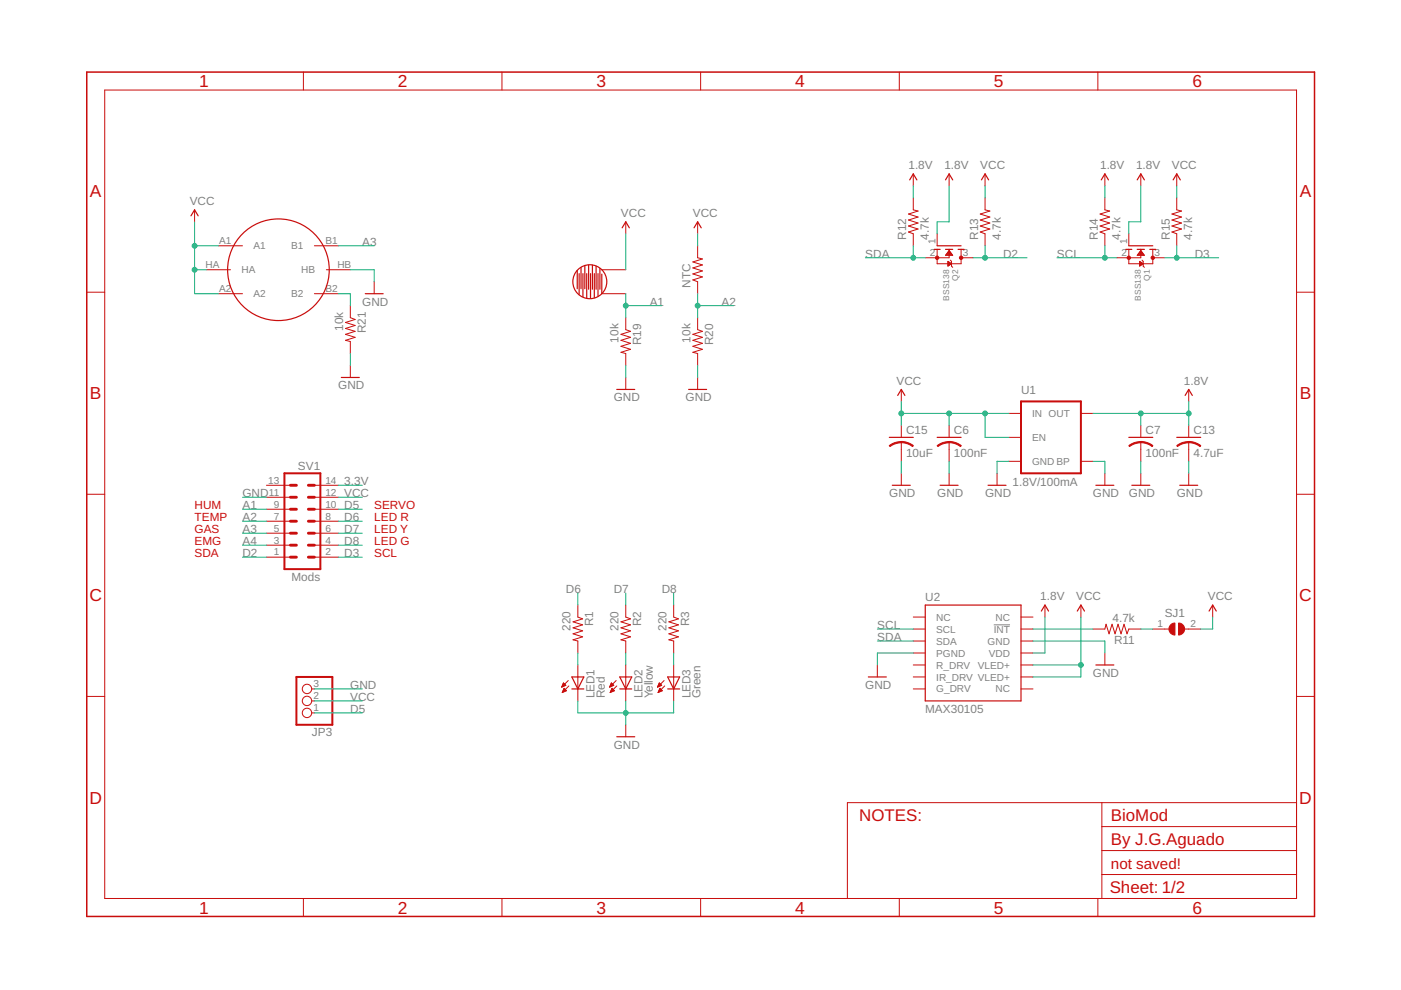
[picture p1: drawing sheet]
<svg xmlns="http://www.w3.org/2000/svg" width="297mm" height="210mm" viewBox="0 0 297 210" stroke-linecap="round" stroke-linejoin="round" font-family="sans-serif">
<path d="M210.7 132.5h3.4" fill="none" stroke="#808080" stroke-width=".21"/>
<g fill="none" stroke="#c90d0c" stroke-width=".25">
<path d="M192.9 38.1l.7-1.2 .8 1.2M200.5 38.1l.7-1.2 .8 1.2M208.1 38.1l.8-1.2 .7 1.2M233.5 38.1l.8-1.2 .7 1.2M241.1 38.1l.8-1.2 .7 1.2M248.7 38.1l.8-1.2 .8 1.2M40.5 45.8l.8-1.3 .7 1.3M122.4 57.3v3.9M122.8 58v4.4M123.2 56.7v4.5M123.6 58v4.9M124 56.3v4.9"/>
<path d="M124.4 58v5.2M124.8 56.2v5.1M125.2 58v5.2M125.6 56.2v5.1M126 58v5.1M126.4 56.4v4.9M126.8 58v4.8M127.2 56.9v4.4M127.6 58.1v4.1M131.9 48.3l.8-1.3 .7 1.3M147.2 48.3l.7-1.3 .8 1.3M198.1 52.9h1.2"/>
<path d="M198.7 52.1h5.1M200.5 52.9h1.5M203.1 52.9h1.3M238.7 52.9h1.3M239.3 52.1h5.1M241.1 52.9h1.5M243.8 52.9h1.2M77.4 62.3h3.8M72.4 80h3.8M130.8 82.6h3.8M146 82.6h3.8M188.6 92.7h5"/>
<path d="M190.3 83.8l.8-1.2 .8 1.2M198.7 92.7h5.1M239.3 92.7h5.1M249.5 92.7h5.1M251.3 83.8l.7-1.2 .8 1.2M189.2 102.9h3.8M199.3 102.9h3.8M209.5 102.9h3.8M232.3 102.9h3.9M240 102.9h3.8M250.1 102.9h3.8M196.2 128.3h20.3v20.3h-20.3z"/>
<path d="M220.8 129.6l.8-1.3 .7 1.3M228.4 129.6l.8-1.3 .7 1.3M256.3 129.6l.8-1.3 .8 1.3M121.2 143.5h2.6l-1.3 2.6zM121.2 146.1h2.6M130.8 156.2h3.8M131.4 143.5h2.5l-1.2 2.6zM131.4 146.1h2.5M141.6 143.5h2.5l-1.3 2.6zM141.6 146.1h2.5M184.1 143.5h3.8M232.3 141h3.9"/>
<circle cx="59" cy="57.2" r="10.8"/>
<circle cx="125.1" cy="59.7" r="3.6"/>
</g>
<g fill="none" stroke="#c90d0c" stroke-width=".21">
<path d="M22.2 19.1h252.7v171.4h-252.7zM64.3 15.3v3.8M106.4 15.3v3.8M148.5 15.3v3.8M190.7 15.3v3.8M232.8 15.3v3.8M193.6 36.9v2.5M201.2 36.9v2.5M208.9 36.9v2.5M234.3 36.9v2.5M241.9 36.9v2.5M249.5 36.9v2.5"/>
<path d="M41.3 44.5v2.5M43.8 57.2h5.1M46.3 52.1h5.1M66.7 52.1h5M69.2 57.2h5.1M79.3 59.7v2.6M127.6 57.2h5.1M132.7 47v2.6M147.9 47v2.6M147.9 52.1v2.6l1 .2-2 .6 2 .7-2 .6 2 .6-2 .7 2 .6-2 .7 1 .3v2.6M193.6 42v2.5l1 .2-2 .7 2 .6-2 .7 2 .6-2 .6 2 .7-2 .6 1 .4v2.5M198.7 52.9v3h5.1v-3"/>
<path d="M198.7 49.6v2.5M200.6 54h1.3M200.6 53.9h1.2M200.7 53.8h1M200.8 53.7h.9M200.9 53.6h.7M201 56.3h.1M201 56.2h.3M201 56.1h.5M201 56h.7M201 55.8h.7M201 55.7h.5"/>
<path d="M201 55.6h.3M201 55.5h.1M201 55.4l.7 .5-.7 .5zM201 53.4h.5M201.1 53.3h.3M201.2 53.2h.1M201.2 52.9v1.8h-5M201.2 53.1l.8 1h-1.5zM201.5 55.2l.2 .2v1l.3 .3M203.8 54.7h2.5M208.9 42v2.5l1 .2-2.1 .7 2.1 .6-2.1 .7 2.1 .6-2.1 .6 2.1 .7-2.1 .6 1.1 .4v2.5M234.3 42v2.5l1 .2-2.1 .7 2.1 .6-2.1 .7 2.1 .6-2.1 .6 2.1 .7-2.1 .6 1.1 .4v2.5"/>
<path d="M239.3 49.6v2.5M239.3 52.9v3h5.1v-3M241.2 54h1.4M241.3 53.9h1.2M241.4 53.8h1M241.5 53.7h.8M241.6 53.6h.6M241.6 55.4l.8 .5-.8 .5zM241.6 56.3h.2M241.6 56.2h.3M241.6 56.1h.5M241.6 56h.7"/>
<path d="M241.6 55.8h.7M241.6 55.7h.5M241.6 55.6h.3M241.6 55.5h.1M241.6 53.4h.5M241.7 53.3h.3M241.8 53.2h.1M241.9 52.9v1.8h-5.1M241.9 53.1l.7 1h-1.5zM242.1 55.2l.3 .2v1l.2 .3M244.4 54.7h2.6M249.5 42v2.5l1 .2-2 .7 2 .6-2 .7 2 .6-2 .6 2 .7-2 .6 1 .4v2.5"/>
<path d="M18.4 62h3.8M46.3 62.3h5.1M66.7 62.3h5M74.3 64.8v2.6l1 .3-2 .7 2 .6-2 .6 2 .7-2 .6 2 .6-2 .7 1 .2v2.6M74.3 77.5v2.5M127.6 62.3h5.1M132.7 67.4v2.5l1 .4-2 .6 2 .6-2 .7 2 .6-2 .6 2 .7-2 .6 1 .3v2.5M147.9 67.4v2.5l1 .4-2 .6 2 .6-2 .7 2 .6-2 .6 2 .7-2 .6 1 .3v2.5M274.9 62h3.8M132.7 80v2.6M147.9 80v2.6M191.1 82.6v2.5"/>
<path d="M191.1 90.2v2.5M191.1 93.7v4.1M201.2 90.2v2.5M201.2 93.7v4.1M213.9 87.7h2.6M213.9 97.8h2.6M213.9 92.7h2.6M229.2 87.7h2.5M229.2 97.8h2.5M241.9 90.2v2.5M241.9 93.7v4.1M252 82.6v2.5"/>
<path d="M252 90.2v2.5M252 93.7v4.1M18.4 104.8h3.8M56.5 118.1h5.1M56.5 115.6h5.1M56.5 113.1h5.1M56.5 110.5h5.1M56.5 108h5.1M56.5 105.4h5.1M56.5 102.9h5.1M66.7 118.1h5M66.7 115.6h5"/>
<path d="M66.7 113.1h5M66.7 110.5h5M66.7 108h5M66.7 105.4h5M66.7 102.9h5M191.1 100.4v2.5M201.2 100.4v2.5M211.4 100.4v2.5M234.3 100.4v2.5M241.9 100.4v2.5M252 100.4v2.5M274.9 104.8h3.8"/>
<path d="M122.5 128.3v2.5l1 .4-2 .6 2 .7-2 .6 2 .7-2 .6 2 .6-2 .7 1 .2v2.6M132.7 128.3v2.5l1 .4-2 .6 2 .7-2 .6 2 .7-2 .6 2 .6-2 .7 1 .2v2.6M142.8 128.3v2.5l1 .4-2 .6 2 .7-2 .6 2 .7-2 .6 2 .6-2 .7 1 .2v2.6M193.6 133.4h2.6M193.6 138.5h2.6M193.6 130.8h2.6M193.6 135.9h2.6M216.5 133.4h2.5M216.5 138.5h2.5M216.5 130.8h2.5M216.5 135.9h2.5M221.6 128.3v2.5"/>
<path d="M229.2 128.3v2.5M231.7 133.4h2.6l.2-1 .6 2 .7-2 .6 2 .6-2 .7 2 .6-2 .7 2 .3-1h2.6M234.3 138.5v2.5M244.4 133.4h3.4M251.1 133.4h3.5M257.1 128.3v2.5M18.4 147.7h3.8M66.1 146.1h.6M66.1 151.2h.6M66.1 148.6h.6M119.1 145.6h.2M119.2 145.5h.4"/>
<path d="M119.2 145.4h.7M119.2 146.8h.1M119.3 145.2h.6M119.3 146.7h.3M119.3 145.1h.5M119.3 146.5h.6M119.4 145h.3M119.4 146.4h.7M119.4 144.9h.1M119.4 146.3h.6M119.5 144.8l.5 .5-.9 .4zM119.5 146.2h.3"/>
<path d="M119.5 146.1h.2M119.6 145.9l-.4 .9M119.6 145.9l.5 .6-.9 .3M119.6 145.9h.1M120.5 144.3l-1.4 1.4M120.6 145.4l-1.4 1.4M122.5 141v7.6M129.3 145.6h.2M129.3 145.5h.5M129.4 145.4h.6M129.4 146.8h.1M129.4 145.2h.6"/>
<path d="M129.4 146.7h.3M129.5 145.1h.4M129.5 146.5h.5M129.5 145h.3M129.5 146.4h.7M129.6 144.9h.1M129.6 146.3h.5M129.6 144.8l.5 .5-.9 .4zM129.6 146.2h.4M129.7 146.1h.2M129.8 145.9l.5 .6-.9 .3zM130.6 144.3l-1.4 1.4"/>
<path d="M130.8 145.4l-1.4 1.4M132.7 141v7.6M132.7 153.7v2.5M139.4 145.6h.2M139.5 145.5h.4M139.6 145.4h.6M139.6 146.8h.1M139.6 145.2h.6M139.6 146.7h.3M139.7 145.1h.4M139.7 146.5h.5M139.7 145h.3"/>
<path d="M139.7 146.4h.7M139.7 146.3h.6M139.8 144.9h.1M139.8 144.8l.5 .5-.9 .4zM139.8 146.2h.4M139.8 146.1h.2M140.4 146.5l-.5-.6-.4 .9M140.4 146.5l-.9 .3M140.8 144.3l-1.4 1.4M140.9 145.4l-1.4 1.4M142.8 141v7.6M186 141v2.5"/>
<path d="M193.6 146.1h2.6M193.6 143.5h2.6M193.6 141h2.6M216.5 146.1h2.5M216.5 143.5h2.5M216.5 141h2.5M274.9 147.7h3.8M233.6 170.2v20.3M233.6 175.3h41.3M274.9 170.2h-95.2v20.3M64.3 190.5v3.8M106.4 190.5v3.8"/>
<path d="M148.5 190.5v3.8M190.7 190.5v3.8M232.8 190.5v3.8M233.6 185.4h41.3M233.6 180.3h41.3"/>
<circle cx="65.1" cy="148.6" r=".99"/>
<circle cx="65.1" cy="146.1" r=".99"/>
<circle cx="65.1" cy="151.2" r=".99"/>
</g>
<g fill="#c90d0c" stroke="#c90d0c" stroke-width=".21">
<path d="M191.1 93.6l1.3 .2 1.3 .7-.2 .2-.9-.5-1.5-.3z" fill-rule="evenodd"/>
<path d="M188.5 94.5l1.2-.7 1.4-.2v.3l-1.5 .3-.9 .5z" fill-rule="evenodd"/>
<path d="M201.2 93.6l1.4 .2 1.2 .7-.2 .2-.8-.5-1.6-.3z" fill-rule="evenodd"/>
<path d="M198.7 94.5l1.2-.7 1.3-.2v.3l-1.5 .3-.8 .5z" fill-rule="evenodd"/>
<path d="M241.9 93.6l1.3 .2 1.2 .7-.1 .2-.9-.5-1.5-.3z" fill-rule="evenodd"/>
<path d="M239.3 94.5l1.2-.7 1.4-.2v.3l-1.5 .3-.9 .5z" fill-rule="evenodd"/>
<path d="M252 93.6l1.4 .2 1.2 .7-.2 .2-.8-.5-1.6-.3z" fill-rule="evenodd"/>
<path d="M249.5 94.5l1.2-.7 1.3-.2v.3l-1.5 .3-.9 .5z" fill-rule="evenodd"/>
<path d="M249.9 132.1a1.27 1.27 0 0 1 1.3 1.3 1.27 1.27 0 0 1-1.3 1.2z" fill-rule="evenodd"/>
<path d="M248.2 132.5l.5-.3 .4-.1v2.5a1.27 1.27 0 0 1-1.1-.7 1.27 1.27 0 0 1 .2-1.4z" fill-rule="evenodd"/>
<circle cx="239.3" cy="54.7" r=".36"/>
<circle cx="244.4" cy="54.7" r=".36"/>
<circle cx="198.7" cy="54.7" r=".36"/>
<circle cx="203.8" cy="54.7" r=".36"/>
</g>
<path d="M216.5 85.1h12.7v15.3h-12.7zM60.3 100.4h7.6v20.3h-7.6zM62.8 143.5h7.7v10.2h-7.7z" fill="none" stroke="#c90d0c" stroke-width=".42"/>
<g fill="none" stroke="#c90d0c" stroke-width=".61">
<path d="M61.6 113.1h1.2M61.6 115.6h1.2M61.6 118.1h1.2M61.6 105.4h1.2M61.6 108h1.2M61.6 110.5h1.2M61.6 102.9h1.2M65.4 113.1h1.3M65.4 115.6h1.3M65.4 118.1h1.3M65.4 105.4h1.3M65.4 108h1.3"/>
<path d="M65.4 110.5h1.3M65.4 102.9h1.3"/>
</g>
<path d="M18.4 15.3h260.3v179h-260.3z" fill="none" stroke="#c90d0c" stroke-width=".32"/>
<g fill="none" stroke="#0dab76" stroke-width=".21">
<path d="M193.6 39.4v2.6M201.2 39.4v7.6h-2.5v2.6M208.9 39.4v2.6M234.3 39.4v2.6M241.9 39.4v7.6h-2.6v2.6M249.5 39.4v2.6M41.3 57.2h2.5M41.3 47v15.3h5M41.3 52.1h5M71.7 52.1h7.6M74.3 57.2h5v2.5M132.7 49.6v7.6"/>
<path d="M147.9 49.6v2.5M183.5 54.7h12.7M193.6 52.1v2.6M206.3 54.7h11.4M208.9 52.1v2.6M224.1 54.7h12.7M234.3 52.1v2.6M247 54.7h11.4M249.5 52.1v2.6M71.7 62.3h2.6v2.5M74.3 75v2.5M132.7 62.3v5.1"/>
<path d="M132.7 77.5v2.5M132.7 64.8h7.6M147.9 62.3v5.1M147.9 77.5v2.5M147.9 64.8h7.6M191.1 85.1v5.1M191.1 97.8v2.6M191.1 87.7h22.8M201.2 87.7v2.5M201.2 97.8v2.6M208.9 87.7v5h5M213.9 97.8h-2.5v2.6"/>
<path d="M231.7 97.8h2.6v2.6M231.7 87.7h20.3M241.9 87.7v2.5M241.9 97.8v2.6M252 85.1v5.1M252 97.8v2.6M51.4 105.4h5.1M51.4 118.1h5.1M51.4 108h5.1M51.4 110.5h5.1M51.4 113.1h5.1M51.4 115.6h5.1"/>
<path d="M71.7 105.4h5.1M71.7 118.1h5.1M71.7 108h5.1M71.7 110.5h5.1M71.7 113.1h5.1M71.7 115.6h5.1M71.7 102.9h5.1M122.5 125.8v2.5M122.5 138.5v2.5M132.7 125.8v2.5M132.7 138.5v2.5M142.8 125.8v2.5"/>
<path d="M142.8 138.5v2.5M186 135.9h7.6M186 133.4h7.6M193.6 138.5h-7.6v2.5M219 135.9h15.3v2.6M219 133.4h12.7M221.6 130.8v7.7h-2.6M229.2 130.8v12.7h-10.2M241.9 133.4h2.5M257.1 130.8v2.6h-2.5M66.7 151.2h10.1M66.7 146.1h10.1"/>
<path d="M66.7 148.6h10.1M122.5 148.6v2.6h20.3v-2.6M132.7 148.6v5.1M219 141h10.2"/>
</g>
<g fill="#0dab76" stroke="#0dab76" stroke-width=".21">
<circle cx="132.7" cy="151.2" r=".51"/>
<circle cx="208.9" cy="87.7" r=".51"/>
<circle cx="201.2" cy="87.7" r=".51"/>
<circle cx="191.1" cy="87.7" r=".51"/>
<circle cx="229.2" cy="141" r=".51"/>
<circle cx="41.3" cy="52.1" r=".51"/>
<circle cx="41.3" cy="57.2" r=".51"/>
<circle cx="208.9" cy="54.7" r=".51"/>
<circle cx="132.7" cy="64.8" r=".51"/>
<circle cx="147.9" cy="64.8" r=".51"/>
<circle cx="249.5" cy="54.7" r=".51"/>
<circle cx="193.6" cy="54.7" r=".51"/>
<circle cx="234.3" cy="54.7" r=".51"/>
<circle cx="241.9" cy="87.7" r=".51"/>
<circle cx="252" cy="87.7" r=".51"/>
</g>
<g font-size="3.7" fill="#c90d0c">
<text x="42.2" y="18.5">1</text>
<text x="84.4" y="18.5">2</text>
<text x="126.5" y="18.5">3</text>
<text x="168.6" y="18.5">4</text>
<text x="210.7" y="18.5">5</text>
<text x="252.8" y="18.5">6</text>
<text x="19.1" y="41.8">A</text>
<text x="275.6" y="41.8">A</text>
<text x="19.1" y="84.7">B</text>
<text x="275.6" y="84.7">B</text>
<text x="19" y="127.5">C</text>
<text x="275.5" y="127.5">C</text>
<text x="19" y="170.4">D</text>
<text x="275.5" y="170.4">D</text>
<text x="42.2" y="193.7">1</text>
<text x="84.4" y="193.7">2</text>
<text x="126.5" y="193.7">3</text>
<text x="168.6" y="193.7">4</text>
<text x="210.7" y="193.7">5</text>
<text x="252.8" y="193.7">6</text>
</g>
<g font-size="3.6" fill="#c90d0c">
<text x="182.2" y="174">NOTES:</text>
<text x="235.5" y="174">BioMod</text>
<text x="235.5" y="179.1">By J.G.Aguado</text>
<text x="235.3" y="189.4">Sheet: 1/2</text>
</g>
<text font-size="3.2" fill="#c90d0c" x="235.5" y="184.2">not saved!</text>
<g font-size="2.5" fill="#808080">
<text x="192.6" y="35.9">1.8V</text>
<text x="200.2" y="35.9">1.8V</text>
<text x="207.8" y="35.9">VCC</text>
<text x="233.2" y="35.9">1.8V</text>
<text x="240.9" y="35.9">1.8V</text>
<text x="248.5" y="35.9">VCC</text>
<text x="40.2" y="43.5">VCC</text>
<text x="131.7" y="46">VCC</text>
<text x="146.9" y="46">VCC</text>
<text x="76.8" y="52.1">A3</text>
<text x="192.1" y="50.8" transform="rotate(-90 192.1 50.8)">R12</text>
<text x="196.9" y="50.8" transform="rotate(-90 196.9 50.8)">4.7k</text>
<text x="207.4" y="50.8" transform="rotate(-90 207.4 50.8)">R13</text>
<text x="212.2" y="50.8" transform="rotate(-90 212.2 50.8)">4.7k</text>
<text x="232.8" y="50.8" transform="rotate(-90 232.8 50.8)">R14</text>
<text x="237.6" y="50.8" transform="rotate(-90 237.6 50.8)">4.7k</text>
<text x="248" y="50.8" transform="rotate(-90 248 50.8)">R15</text>
<text x="252.8" y="50.8" transform="rotate(-90 252.8 50.8)">4.7k</text>
<text x="183.5" y="54.6">SDA</text>
<text x="212.7" y="54.6">D2</text>
<text x="224.1" y="54.6">SCL</text>
<text x="253.3" y="54.6">D3</text>
<text x="76.8" y="64.8">GND</text>
<text x="137.8" y="64.8">A1</text>
<text x="146.4" y="61" transform="rotate(-90 146.4 61)">NTC</text>
<text x="153" y="64.8">A2</text>
<text x="72.7" y="70.1" transform="rotate(-90 72.7 70.1)">10k</text>
<text x="77.5" y="70.7" transform="rotate(-90 77.5 70.7)">R21</text>
<text x="131.2" y="72.7" transform="rotate(-90 131.2 72.7)">10k</text>
<text x="136" y="73.2" transform="rotate(-90 136 73.2)">R19</text>
<text x="146.4" y="72.7" transform="rotate(-90 146.4 72.7)">10k</text>
<text x="151.2" y="73.2" transform="rotate(-90 151.2 73.2)">R20</text>
<text x="71.7" y="82.6">GND</text>
<text x="190.1" y="81.6">VCC</text>
<text x="216.5" y="83.6">U1</text>
<text x="251" y="81.6">1.8V</text>
<text x="130.1" y="85.1">GND</text>
<text x="145.4" y="85.1">GND</text>
<text x="192.1" y="92.1">C15</text>
<text x="202.3" y="92.1">C6</text>
<text x="242.9" y="92.1">C7</text>
<text x="253" y="92.1">C13</text>
<text x="63.2" y="99.6">SV1</text>
<text x="192.1" y="96.9">10uF</text>
<text x="202.3" y="96.9">100nF</text>
<text x="242.9" y="96.9">100nF</text>
<text x="253" y="96.9">4.7uF</text>
<text x="51.4" y="105.4">GND</text>
<text x="51.4" y="108">A1</text>
<text x="73" y="105.4">VCC</text>
<text x="73" y="108">D5</text>
<text x="73" y="102.9">3.3V</text>
<text x="188.5" y="105.4">GND</text>
<text x="198.7" y="105.4">GND</text>
<text x="208.9" y="105.4">GND</text>
<text x="214.7" y="103.1">1.8V/100mA</text>
<text x="231.7" y="105.4">GND</text>
<text x="239.3" y="105.4">GND</text>
<text x="249.5" y="105.4">GND</text>
<text x="51.4" y="110.5">A2</text>
<text x="51.4" y="113.1">A3</text>
<text x="73" y="110.5">D6</text>
<text x="73" y="113.1">D7</text>
<text x="51.4" y="118.1">D2</text>
<text x="51.4" y="115.6">A4</text>
<text x="73" y="118.1">D3</text>
<text x="73" y="115.6">D8</text>
<text x="61.8" y="123.2">Mods</text>
<text x="120" y="125.7">D6</text>
<text x="130.1" y="125.7">D7</text>
<text x="140.3" y="125.7">D8</text>
<text x="196.2" y="127.5">U2</text>
<text x="220.5" y="127.3">1.8V</text>
<text x="228.2" y="127.3">VCC</text>
<text x="235.9" y="131.8">4.7k</text>
<text x="247" y="130.8">SJ1</text>
<text x="256.1" y="127.3">VCC</text>
<text x="121" y="133.7" transform="rotate(-90 121 133.7)">220</text>
<text x="125.8" y="132.8" transform="rotate(-90 125.8 132.8)">R1</text>
<text x="131.2" y="133.7" transform="rotate(-90 131.2 133.7)">220</text>
<text x="136" y="132.8" transform="rotate(-90 136 132.8)">R2</text>
<text x="141.3" y="133.7" transform="rotate(-90 141.3 133.7)">220</text>
<text x="146.1" y="132.8" transform="rotate(-90 146.1 132.8)">R3</text>
<text x="186" y="135.9">SDA</text>
<text x="186" y="133.4">SCL</text>
<text x="236.2" y="136.6">R11</text>
<text x="231.7" y="143.5">GND</text>
<text x="74.3" y="146.1">GND</text>
<text x="74.3" y="148.6">VCC</text>
<text x="126.1" y="148.1" transform="rotate(-90 126.1 148.1)">LED1</text>
<text x="128.2" y="148.1" transform="rotate(-90 128.2 148.1)">Red</text>
<text x="136.2" y="148.1" transform="rotate(-90 136.2 148.1)">LED2</text>
<text x="138.4" y="148.1" transform="rotate(-90 138.4 148.1)">Yellow</text>
<text x="146.4" y="148.1" transform="rotate(-90 146.4 148.1)">LED3</text>
<text x="148.5" y="148.1" transform="rotate(-90 148.5 148.1)">Green</text>
<text x="183.5" y="146.1">GND</text>
<text x="74.3" y="151.1">D5</text>
<text x="196.2" y="151.1">MAX30105</text>
<text x="66.1" y="156.1">JP3</text>
<text x="130.1" y="158.8">GND</text>
</g>
<g font-size="2.5" fill="#c90d0c">
<text x="41.2" y="108">HUM</text>
<text x="79.3" y="108">SERVO</text>
<text x="41.2" y="110.5">TEMP</text>
<text x="41.2" y="113.1">GAS</text>
<text x="79.3" y="113.1">LED Y</text>
<text x="79.3" y="110.5">LED R</text>
<text x="41.2" y="118.1">SDA</text>
<text x="41.2" y="115.6">EMG</text>
<text x="79.3" y="118.1">SCL</text>
<text x="79.3" y="115.6">LED G</text>
</g>
<g font-size="2.1" fill="#808080">
<text x="46.5" y="51.8">A1</text>
<text x="53.7" y="52.9">A1</text>
<text x="61.7" y="52.9">B1</text>
<text x="69" y="51.8">B1</text>
<text x="198.3" y="51.8" transform="rotate(-90 198.3 51.8)">1</text>
<text x="239" y="51.8" transform="rotate(-90 239 51.8)">1</text>
<text x="43.6" y="56.8">HA</text>
<text x="51.2" y="57.9">HA</text>
<text x="63.9" y="57.9">HB</text>
<text x="71.5" y="56.8">HB</text>
<text x="197.2" y="54.3">2</text>
<text x="204.1" y="54.3">3</text>
<text x="237.8" y="54.3">2</text>
<text x="244.8" y="54.3">3</text>
<text x="46.5" y="61.9">A2</text>
<text x="53.7" y="63">A2</text>
<text x="61.7" y="63">B2</text>
<text x="69" y="61.9">B2</text>
<text x="218.8" y="88.4">IN OUT</text>
<text x="218.8" y="93.5">EN</text>
<text x="218.8" y="98.6">GND BP</text>
<text x="56.9" y="102.5">13</text>
<text x="57" y="105.1">11</text>
<text x="58" y="107.6">9</text>
<text x="69" y="107.6">10</text>
<text x="69" y="105.1">12</text>
<text x="69" y="102.5">14</text>
<text x="58" y="112.7">5</text>
<text x="58" y="110.2">7</text>
<text x="69" y="112.7">6</text>
<text x="69" y="110.2">8</text>
<text x="58" y="117.8">1</text>
<text x="58" y="115.2">3</text>
<text x="69" y="117.8">2</text>
<text x="69" y="115.2">4</text>
<text x="198.5" y="131.6">NC</text>
<text x="211.1" y="131.6">NC</text>
<text x="198.5" y="134.1">SCL</text>
<text x="198.5" y="136.7">SDA</text>
<text x="209.4" y="136.7">GND</text>
<text x="210.7" y="134.1">INT</text>
<text x="245.4" y="133">1</text>
<text x="252.4" y="133">2</text>
<text x="198.5" y="139.2">PGND</text>
<text x="198.5" y="141.7">R_DRV</text>
<text x="207.3" y="141.7">VLED+</text>
<text x="209.6" y="139.2">VDD</text>
<text x="66.4" y="148.2">2</text>
<text x="66.4" y="145.7">3</text>
<text x="198.5" y="146.8">G_DRV</text>
<text x="198.5" y="144.3">IR_DRV VLED+</text>
<text x="211.1" y="146.8">NC</text>
<text x="66.4" y="150.8">1</text>
</g>
<g font-size="1.8" fill="#808080">
<text x="203.1" y="59.6" transform="rotate(-90 203.1 59.6)">Q2</text>
<text x="243.8" y="59.6" transform="rotate(-90 243.8 59.6)">Q1</text>
<text x="201.2" y="63.7" transform="rotate(-90 201.2 63.7)">BSS138</text>
<text x="241.9" y="63.7" transform="rotate(-90 241.9 63.7)">BSS138</text>
</g>
</svg>
